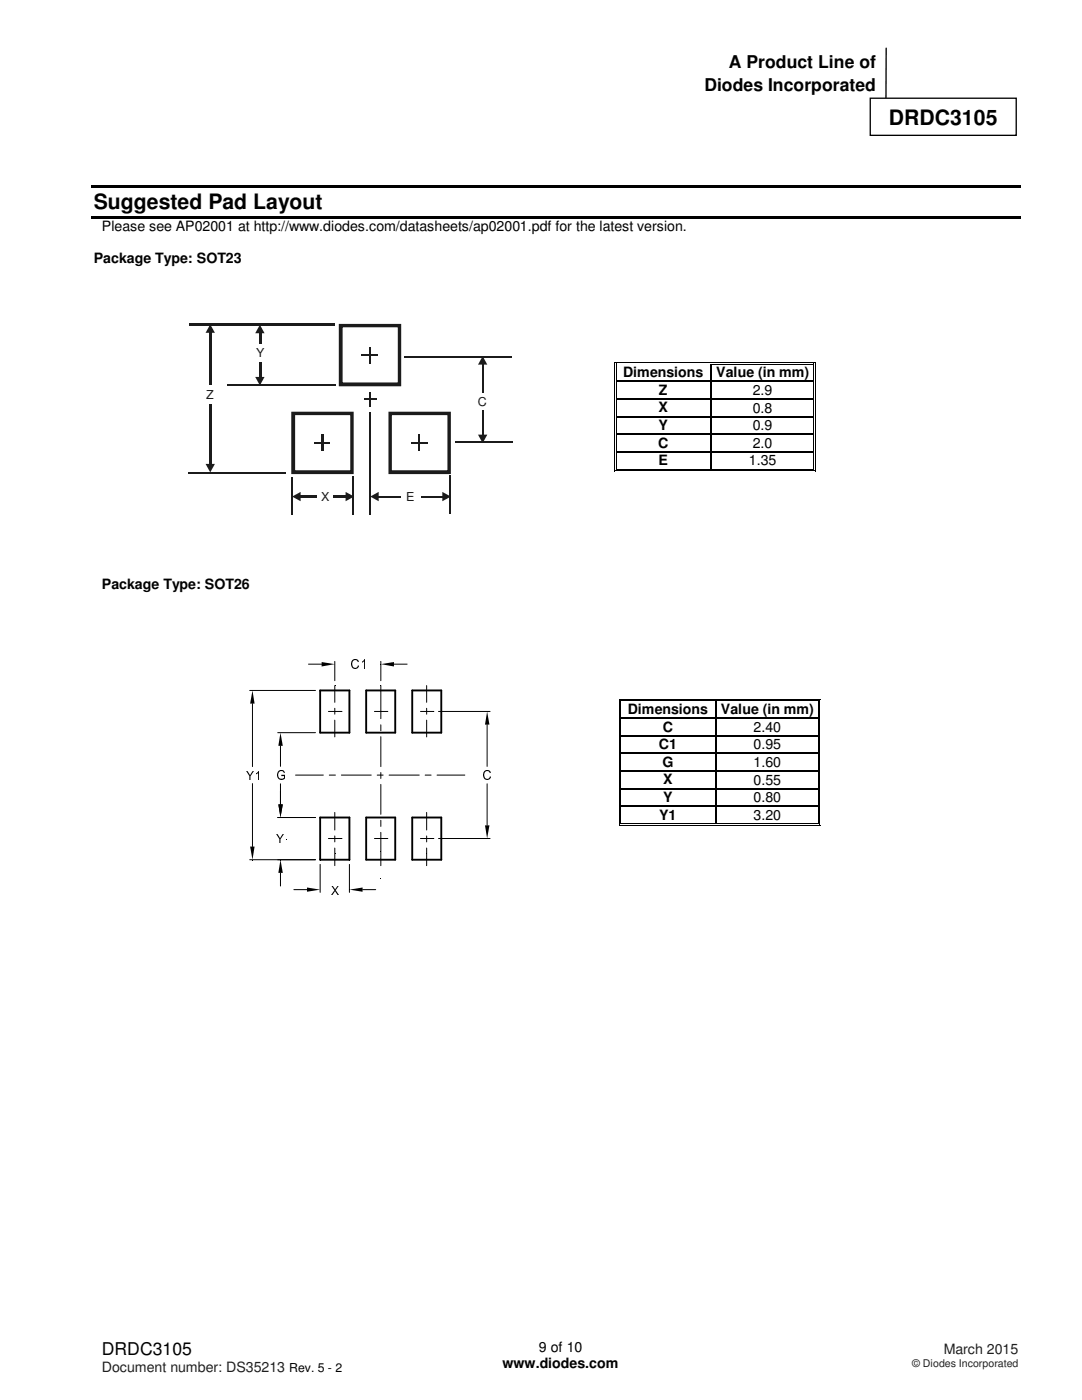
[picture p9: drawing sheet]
<svg xmlns="http://www.w3.org/2000/svg" width="216mm" height="279mm" viewBox="0 0 216 279" stroke-linecap="round" stroke-linejoin="round" font-family="sans-serif">
<path d="M176.8 9.6v10" fill="none" stroke="#000" stroke-width=".26"/>
<path d="M173.7 19.6h29.1v7.4h-29.1z" fill-rule="evenodd" fill="#fff"/>
<path d="M173.7 19.6h29.1v7.4h-29.1z" fill="none" stroke="#000" stroke-width=".26"/>
<path d="M18.2 36.9h185.5v.5h-185.5zM18.2 43.1h185.5v.5h-185.5z" fill="#000"/>
<g fill="#fff">
<path d="M123.1 72.7h18.7v3.3h-18.7z"/>
<path d="M123.5 72.7h17.7v3.3h-17.7z"/>
</g>
<path d="M122.6 72.2h.1v.6h-.1zM122.6 72.2h.5v.2h-.5zM122.9 72.6h.2v.2h-.2zM122.9 72.6h.2v.1h-.2z" fill="#000"/>
<path d="M123.1 72.3h18.6M123.1 72.6h18.6" fill="none" stroke="#000" stroke-width=".2"/>
<path d="M123.1 72.7l18.6 .1z" fill="#fff"/>
<path d="M141.7 72.7l.3 .1zM141.7 72.2h.5v.2h-.5zM141.7 72.6h.5v.1h-.5zM162.3 72.2h.5v.2h-.5zM162.3 72.6h.1v.2h-.1zM162.3 72.6h.1v.1h-.1zM162.6 72.2h.2v.6h-.2z" fill="#000"/>
<path d="M122.6 72.8v3.2M123 72.8v3.2M142.2 72.3h20.1M142.2 72.6h20.1M162.3 72.8v3.2M162.7 72.8v3.2" fill="none" stroke="#000" stroke-width=".2"/>
<path d="M141.9 72.8v3.2" fill="none" stroke="#000" stroke-width=".25"/>
<g fill="#fff">
<path d="M123.1 76.2h18.7v3.3h-18.7z"/>
<path d="M123.5 76.2h17.7v3.3h-17.7z"/>
<path d="M142 76.2h20.3v3.3h-20.3z"/>
<path d="M142.6 76.2h19.2v3.3h-19.2z"/>
</g>
<path d="M122.6 76h.1v.2h-.1zM122.9 76h.2v.2h-.2zM141.7 76h.3v.2h-.3zM162.3 76h.1v.2h-.1zM162.6 76h.2v.2h-.2z" fill="#000"/>
<path d="M123.1 76.1h18.6M141.9 76.2v3.3M142 76.1h20.3" fill="none" stroke="#000" stroke-width=".25"/>
<path d="M122.6 76.2v3.3M123 76.2v3.3M162.3 76.2v3.3M162.7 76.2v3.3" fill="none" stroke="#000" stroke-width=".2"/>
<g fill="#fff">
<path d="M123.1 79.8h18.7v3.2h-18.7z"/>
<path d="M123.5 79.8h17.7v3.2h-17.7z"/>
<path d="M142 79.8h20.3v3.2h-20.3z"/>
<path d="M142.6 79.8h19.2v3.2h-19.2z"/>
</g>
<path d="M122.6 79.5h.1v.3h-.1zM122.9 79.5h.2v.3h-.2zM141.7 79.5h.3v.3h-.3zM162.3 79.5h.1v.3h-.1zM162.6 79.5h.2v.3h-.2z" fill="#000"/>
<path d="M123.1 79.6h18.6M141.9 79.8v3.2M142 79.6h20.3" fill="none" stroke="#000" stroke-width=".25"/>
<path d="M122.6 79.8v3.2M123 79.8v3.2M162.3 79.8v3.2M162.7 79.8v3.2" fill="none" stroke="#000" stroke-width=".2"/>
<g fill="#fff">
<path d="M123.1 83.3h18.7v3.2h-18.7z"/>
<path d="M123.5 83.3h17.7v3.2h-17.7z"/>
</g>
<path d="M122.6 83h.1v.3h-.1zM122.9 83h.2v.3h-.2zM141.7 83h.3v.3h-.3zM162.3 83h.1v.3h-.1zM162.6 83h.2v.3h-.2z" fill="#000"/>
<path d="M123.1 83.1h18.6M141.9 83.3v3.2M142 83.1h20.3" fill="none" stroke="#000" stroke-width=".25"/>
<path d="M122.6 83.3v3.2M123 83.3v3.2M162.3 83.3v3.2M162.7 83.3v3.2" fill="none" stroke="#000" stroke-width=".2"/>
<g fill="#fff">
<path d="M123.1 86.8h18.7v3.2h-18.7z"/>
<path d="M123.5 86.8h17.7v3.2h-17.7z"/>
</g>
<path d="M122.6 86.5h.1v.3h-.1zM122.9 86.5h.2v.3h-.2zM141.7 86.5h.3v.3h-.3zM162.3 86.5h.1v.3h-.1zM162.6 86.5h.2v.3h-.2z" fill="#000"/>
<path d="M123.1 86.7h18.6M141.9 86.8v3.2M142 86.7h20.3" fill="none" stroke="#000" stroke-width=".25"/>
<path d="M122.6 86.8v3.2M123 86.8v3.2M162.3 86.8v3.2M162.7 86.8v3.2" fill="none" stroke="#000" stroke-width=".2"/>
<g fill="#fff">
<path d="M123.1 90.3h18.7v3.3h-18.7z"/>
<path d="M123.5 90.3h17.7v3.3h-17.7z"/>
</g>
<g fill="#000">
<path d="M122.6 90h.1v.3h-.1zM122.6 93.6h.1v.5h-.1zM122.6 93.9h.5v.2h-.5zM122.9 90h.2v.3h-.2zM122.9 93.6h.2v.1h-.2zM141.7 90h.3v.3h-.3zM141.7 93.6h.5v.1h-.5zM141.7 93.9h.5v.2h-.5zM162.3 90h.1v.3h-.1zM162.3 93.9h.5v.2h-.5zM162.3 93.6h.1v.1h-.1zM162.6 90h.2v.3h-.2z"/>
<path d="M162.6 93.6h.2v.5h-.2z"/>
</g>
<path d="M123.1 90.2h18.6M141.9 90.3v3.3M142 90.2h20.3" fill="none" stroke="#000" stroke-width=".25"/>
<path d="M122.6 90.3v3.3M123 90.3v3.3M123.1 94h18.6M123.1 93.6h18.6M142.2 94h20.1M142.2 93.6h20.1M162.3 90.3v3.3M162.7 90.3v3.3" fill="none" stroke="#000" stroke-width=".2"/>
<g fill="#fff">
<path d="M124 140h18.7v3.2h-18.7z"/>
<path d="M124.5 140h17.6v3.2h-17.6z"/>
</g>
<path d="M123.5 139.4h.2v.6h-.2zM123.5 139.4h.5v.2h-.5zM123.8 139.8h.2v.2h-.2z" fill="#000"/>
<path d="M124 139.5h18.7M124 139.9h18.7" fill="none" stroke="#000" stroke-width=".2"/>
<path d="M124 140h18.7z" fill="#fff"/>
<path d="M142.7 140h.2zM142.7 139.4h.5v.2h-.5zM142.7 139.8h.5v.2h-.5zM163.2 139.4h.5v.2h-.5zM163.2 139.8h.2v.2h-.2zM163.5 139.4h.2v.6h-.2z" fill="#000"/>
<path d="M123.6 140v3.2M123.9 140v3.2M143.2 139.5h20M143.2 139.9h20M163.3 140v3.2M163.6 140v3.2" fill="none" stroke="#000" stroke-width=".2"/>
<path d="M142.8 140v3.2" fill="none" stroke="#000" stroke-width=".25"/>
<g fill="#fff">
<path d="M124 143.5h18.7v3.2h-18.7z"/>
<path d="M124.5 143.5h17.6v3.2h-17.6z"/>
<path d="M142.9 143.5h20.3v3.2h-20.3z"/>
<path d="M143.5 143.5h19.2v3.2h-19.2z"/>
</g>
<path d="M123.5 143.2h.2v.3h-.2zM123.8 143.2h.2v.3h-.2zM142.7 143.2h.2v.3h-.2zM163.2 143.2h.2v.3h-.2zM163.5 143.2h.2v.3h-.2z" fill="#000"/>
<path d="M124 143.3h18.7M142.8 143.5v3.2M142.9 143.3h20.3" fill="none" stroke="#000" stroke-width=".25"/>
<path d="M123.6 143.5v3.2M123.9 143.5v3.2M163.3 143.5v3.2M163.6 143.5v3.2" fill="none" stroke="#000" stroke-width=".2"/>
<g fill="#fff">
<path d="M124 147h18.7v3.2h-18.7z"/>
<path d="M124.5 147h17.6v3.2h-17.6z"/>
<path d="M142.9 147h20.3v3.2h-20.3z"/>
<path d="M143.5 147h19.2v3.2h-19.2z"/>
</g>
<path d="M123.5 146.7h.2v.3h-.2zM123.8 146.7h.2v.3h-.2zM142.7 146.7h.2v.3h-.2zM163.2 146.7h.2v.3h-.2zM163.5 146.7h.2v.3h-.2z" fill="#000"/>
<path d="M124 146.9h18.7M142.8 147v3.2M142.9 146.9h20.3" fill="none" stroke="#000" stroke-width=".25"/>
<path d="M123.6 147v3.2M123.9 147v3.2M163.3 147v3.2M163.6 147v3.2" fill="none" stroke="#000" stroke-width=".2"/>
<g fill="#fff">
<path d="M124 150.5h18.7v3.3h-18.7z"/>
<path d="M124.5 150.5h17.6v3.3h-17.6z"/>
<path d="M142.9 150.5h20.3v3.3h-20.3z"/>
<path d="M143.5 150.5h19.2v3.3h-19.2z"/>
</g>
<path d="M123.5 150.2h.2v.3h-.2zM123.8 150.2h.2v.3h-.2zM142.7 150.2h.2v.3h-.2zM163.2 150.2h.2v.3h-.2zM163.5 150.2h.2v.3h-.2z" fill="#000"/>
<path d="M124 150.4h18.7M142.8 150.5v3.3M142.9 150.4h20.3" fill="none" stroke="#000" stroke-width=".25"/>
<path d="M123.6 150.5v3.3M123.9 150.5v3.3M163.3 150.5v3.3M163.6 150.5v3.3" fill="none" stroke="#000" stroke-width=".2"/>
<g fill="#fff">
<path d="M124 154h18.7v3.3h-18.7z"/>
<path d="M124.5 154h17.6v3.3h-17.6z"/>
<path d="M142.9 154h20.3v3.3h-20.3z"/>
<path d="M143.5 154h19.2v3.3h-19.2z"/>
</g>
<path d="M123.5 153.8h.2v.2h-.2zM123.8 153.8h.2v.2h-.2zM142.7 153.8h.2v.2h-.2zM163.2 153.8h.2v.2h-.2zM163.5 153.8h.2v.2h-.2z" fill="#000"/>
<path d="M124 153.9h18.7M142.8 154v3.3M142.9 153.9h20.3" fill="none" stroke="#000" stroke-width=".25"/>
<path d="M123.6 154v3.3M123.9 154v3.3M163.3 154v3.3M163.6 154v3.3" fill="none" stroke="#000" stroke-width=".2"/>
<g fill="#fff">
<path d="M124 157.5h18.7v3.3h-18.7z"/>
<path d="M124.5 157.5h17.6v3.3h-17.6z"/>
<path d="M142.9 157.5h20.3v3.3h-20.3z"/>
<path d="M143.5 157.5h19.2v3.3h-19.2z"/>
</g>
<path d="M123.5 157.3h.2v.2h-.2zM123.8 157.3h.2v.2h-.2zM142.7 157.3h.2v.2h-.2zM163.2 157.3h.2v.2h-.2zM163.5 157.3h.2v.2h-.2z" fill="#000"/>
<path d="M124 157.4h18.7M142.8 157.5v3.3M142.9 157.4h20.3" fill="none" stroke="#000" stroke-width=".25"/>
<path d="M123.6 157.5v3.3M123.9 157.5v3.3M163.3 157.5v3.3M163.6 157.5v3.3" fill="none" stroke="#000" stroke-width=".2"/>
<g fill="#fff">
<path d="M124 161h18.7v3.3h-18.7z"/>
<path d="M124.5 161h17.6v3.3h-17.6z"/>
<path d="M142.9 161h20.3v3.3h-20.3z"/>
<path d="M143.5 161h19.2v3.3h-19.2z"/>
</g>
<g fill="#000">
<path d="M123.5 160.8h.2v.2h-.2zM123.5 164.3h.2v.5h-.2zM123.5 164.6h.5v.2h-.5zM123.8 160.8h.2v.2h-.2zM123.8 164.3h.2v.2h-.2zM142.7 160.8h.2v.2h-.2zM142.7 164.3h.5v.2h-.5zM142.7 164.6h.5v.2h-.5zM163.2 160.8h.2v.2h-.2zM163.2 164.6h.5v.2h-.5zM163.2 164.3h.2v.2h-.2zM163.5 160.8h.2v.2h-.2z"/>
<path d="M163.5 164.3h.2v.5h-.2z"/>
</g>
<path d="M124 160.9h18.7M142.8 161v3.3M142.9 160.9h20.3" fill="none" stroke="#000" stroke-width=".25"/>
<path d="M123.6 161v3.3M123.9 161v3.3M124 164.7h18.7M124 164.4h18.7M143.2 164.7h20M143.2 164.4h20M163.3 161v3.3M163.6 161v3.3" fill="none" stroke="#000" stroke-width=".2"/>
<path d="M80.7 71.2h21.5M90.8 88.3h11.4" fill="none" stroke="#1f1a17" stroke-width=".34"/>
<path d="M96.3 71.1l.9 1.7h-1.8l.9-1.7 .9 1.7z" fill-rule="evenodd" fill="#1f1a17"/>
<path d="M96.3 72.6v14.2" fill="none" stroke="#1f1a17" stroke-width=".34"/>
<path d="M95.4 86.7h1.8l-.9 1.7 .9-1.7-.9 1.7z" fill-rule="evenodd" fill="#1f1a17"/>
<path d="M72.6 79.7h2.5M73.9 78.3v2.9M58.2 95.3v7.5M70.5 95.1v7.6M73.9 82.3v20.4M89.9 94.8v7.6" fill="none" stroke="#1f1a17" stroke-width=".34"/>
<path d="M58.3 99.1l1.7-.9v1.8l-1.7-.9 1.7-.9z" fill-rule="evenodd" fill="#1f1a17"/>
<path d="M59.8 99.1h9.2" fill="none" stroke="#1f1a17" stroke-width=".42"/>
<g fill="#1f1a17">
<path d="M69 98.2l1.7 .9-1.7 .9v-1.8l1.7 .9z" fill-rule="evenodd"/>
<path d="M73.9 99.1l1.7-.9v1.8l-1.7-.9 1.7-.9z" fill-rule="evenodd"/>
</g>
<path d="M75.4 99.1h13" fill="none" stroke="#1f1a17" stroke-width=".34"/>
<path d="M88.3 98.2l1.7 .9-1.7 .9v-1.8l1.7 .9z" fill-rule="evenodd" fill="#1f1a17"/>
<path d="M37.7 64.8h29.1" fill="none" stroke="#1f1a17" stroke-width=".42"/>
<path d="M45.4 76.9h21.6M37.5 94.4h19.5" fill="none" stroke="#1f1a17" stroke-width=".34"/>
<path d="M42 64.7l.9 1.7h-1.9l1-1.7 .9 1.7z" fill-rule="evenodd" fill="#1f1a17"/>
<path d="M41.9 66.3v26.4" fill="none" stroke="#1f1a17" stroke-width=".42"/>
<g fill="#1f1a17">
<path d="M41 92.6h1.9l-.9 1.7 .9-1.7-.9 1.7z" fill-rule="evenodd"/>
<path d="M51.9 64.8l.9 1.7h-1.9l1-1.7 .9 1.7z" fill-rule="evenodd"/>
</g>
<path d="M51.9 66.4v9" fill="none" stroke="#1f1a17" stroke-width=".42"/>
<path d="M50.9 75.2h1.9l-.9 1.7 .9-1.7-.9 1.7z" fill-rule="evenodd" fill="#1f1a17"/>
<g fill="#fff">
<path d="M63.3 97.8h3v2.8h-3z" fill-rule="evenodd"/>
<path d="M80 97.6h3.9v3h-3.9z" fill-rule="evenodd"/>
<path d="M93.9 78.4h4.9v3.4h-4.9z" fill-rule="evenodd"/>
<path d="M50.6 68.7h3v3.6h-3z" fill-rule="evenodd"/>
<path d="M40.3 76.8h3.3v3.7h-3.3z" fill-rule="evenodd"/>
</g>
<path d="M72.2 70.8h3.2" fill="none" stroke="#1f1a17" stroke-width=".34"/>
<path d="M67.9 64.6h11.8v.7h-11.8zM79.7 64.6h.4v.4h-.4zM79.4 65h.7v11.8h-.7zM79.7 76.8h.4v.3h-.4zM67.9 76.3h11.8v.8h-11.8zM67.6 76.8h.3v.3h-.3zM67.6 65h.8v11.8h-.8zM67.6 64.6h.3v.4h-.3z" fill="#1f1a17"/>
<path d="M73.8 69.2v3.3M62.8 88.3h3.1" fill="none" stroke="#1f1a17" stroke-width=".34"/>
<path d="M58.5 82.2h11.7v.6h-11.7zM70.2 82.2h.4v.3h-.4zM69.9 82.5h.7v11.8h-.7zM70.2 94.3h.4v.3h-.4zM58.5 93.9h11.7v.7h-11.7zM58.1 94.3h.4v.3h-.4zM58.1 82.5h.8v11.8h-.8zM58.1 82.2h.4v.3h-.4z" fill="#1f1a17"/>
<path d="M64.3 86.7v3.3" fill="none" stroke="#1f1a17" stroke-width=".42"/>
<path d="M82.1 88.3h3.2" fill="none" stroke="#1f1a17" stroke-width=".34"/>
<path d="M77.9 82.2h11.7v.6h-11.7zM89.6 82.2h.4v.3h-.4zM89.3 82.5h.7v11.8h-.7zM89.6 94.3h.4v.3h-.4zM77.9 93.9h11.7v.7h-11.7zM77.5 94.3h.4v.3h-.4zM77.5 82.5h.7v11.8h-.7zM77.5 82.2h.4v.3h-.4z" fill="#1f1a17"/>
<path d="M83.7 86.7v3.3" fill="none" stroke="#1f1a17" stroke-width=".34"/>
<g fill="none" stroke="#000" stroke-width=".2">
<path d="M49.8 137.8h13.1M61.6 132.5h2.6M66.8 132v3.8M66.8 136.8v3.4M76 132v3.8M76 136.8v6.6M78.6 132.5h2.6M85.1 136.8v3.4M50.4 140.4v12.6M50.4 156.4v12.6M55.4 146.2h7.5M56 148.8v4.2"/>
<path d="M56 156.4v4.1M59 154.7h5.5M65.5 142h2.7M65.7 154.7h1.2M66.8 141.4v1.1M66.8 143.7v3.4M68.1 154.7h6M74.7 142h2.7M75.3 154.7h1.2M76 144.7v1.1M76 147v6M76 154.2v1.2"/>
<path d="M76 156.5v6M77.6 154.7h6.1M83.9 142h2.7M84.8 154.7h1.2M85.1 141.4v1.1M85.1 143.7v3.4M87.2 154.7h5.6M87.5 142h10.3M97.2 144.6v8.4M97.2 156.4v8.3M49.8 171.6h13.1M55.4 163.2h7.5"/>
<path d="M56 174.2v2.6M58.6 177.5h2.7M63.9 172.5v5.6M65.5 167.3h2.7M66.8 162.1v3.6M66.8 166.8v1.2M66.8 169.2v3.6M69.7 172.5v5.6M72.3 177.5h2.7M74.7 167.3h2.7M76 163.7v1.2M76 166.1v6.7"/>
<path d="M83.9 167.3h2.7M85.1 162.1v3.6M85.1 166.8v1.2M85.1 169.2v3.6M87.5 167.3h10.3"/>
</g>
<path d="M63.9 137.8h5.8v8.4h-5.8zM73.1 137.8h5.8v8.4h-5.8zM82.3 137.8h5.8v8.4h-5.8zM63.9 163.2h5.8v8.4h-5.8zM73.1 163.2h5.8v8.4h-5.8zM82.3 163.2h5.8v8.4h-5.8z" fill="none" stroke="#000" stroke-width=".38"/>
<path d="M64.2 132.1l2.6 .4-2.6 .5zM76 132.5l2.6-.4v.9zM50.4 137.8l.4 2.6h-.9zM56 146.2l.4 2.6h-.9zM97.2 142l.5 2.6h-.9zM49.9 169h.9l-.4 2.6zM55.5 160.5h.9l-.4 2.7zM56 171.6l.4 2.6h-.9zM61.3 177.1l2.6 .4-2.6 .5zM69.7 177.5l2.6-.4v.9zM96.8 164.7h.9l-.5 2.6z" fill="#000"/>
<g font-size="4.2">
<text x="177.4" y="24.9">DRDC3105</text>
<text x="18.7" y="41.7">Suggested Pad Layout</text>
</g>
<g font-size="3.5">
<text x="145.5" y="13.6">A Product Line of</text>
<text x="140.5" y="18.1">Diodes Incorporated</text>
<text x="20.3" y="270.5">DRDC3105</text>
</g>
<g font-size="2.8">
<text x="20.3" y="46.1">Please see AP02001 at http://www.diodes.com/datasheets/ap02001.pdf for the latest version.</text>
<text x="18.7" y="52.6">Package Type: SOT23</text>
<text x="124.3" y="75.3">Dimensions</text>
<text x="142.9" y="75.3">Value (in mm)</text>
<text x="131.4" y="82.3">X</text>
<text x="131.5" y="78.8">Z</text>
<text x="150.2" y="78.8">2.9</text>
<text x="150.2" y="82.3">0.8</text>
<text x="131.3" y="89.3">C</text>
<text x="131.4" y="85.8">Y</text>
<text x="150.2" y="85.9">0.9</text>
<text x="150.2" y="89.4">2.0</text>
<text x="131.4" y="92.8">E</text>
<text x="149.4" y="92.9">1.35</text>
<text x="20.3" y="117.5">Package Type: SOT26</text>
<text x="125.3" y="142.5">Dimensions</text>
<text x="143.8" y="142.5">Value (in mm)</text>
<text x="131.5" y="149.5">C1</text>
<text x="132.2" y="146.1">C</text>
<text x="150.4" y="146.1">2.40</text>
<text x="150.4" y="149.6">0.95</text>
<text x="132.2" y="153">G</text>
<text x="150.4" y="153.1">1.60</text>
<text x="132.3" y="156.5">X</text>
<text x="132.3" y="160.1">Y</text>
<text x="150.4" y="156.6">0.55</text>
<text x="150.4" y="160.1">0.80</text>
<text x="131.5" y="163.6">Y1</text>
<text x="150.4" y="163.6">3.20</text>
<text x="107.5" y="269.8">9 of 10</text>
<text x="100.3" y="273">www.diodes.com</text>
</g>
<g font-size="2.8" fill="#231f20">
<text x="20.3" y="273.9">Document number: DS35213</text>
<text x="188.3" y="270.2">March 2015</text>
</g>
<g font-size="2.6">
<text x="69.9" y="133.5">C1</text>
<text x="49" y="155.7">Y1</text>
<text x="55" y="155.6">G</text>
<text x="96.3" y="155.6">C</text>
<text x="55.1" y="168.3">Y</text>
<text x="66" y="178.5">X</text>
</g>
<g font-size="2.5" fill="#1f1a17">
<text x="51.1" y="71.3">Y</text>
<text x="41.1" y="79.7">Z</text>
<text x="95.4" y="81.1">C</text>
<text x="64.1" y="100">X</text>
<text x="81.1" y="99.9">E</text>
</g>
<text font-size="2.5" x="57.7" y="273.9">Rev. 5 - 2</text>
<text font-size="2.1" fill="#231f20" x="182" y="272.8">© Diodes Incorporated</text>
</svg>
